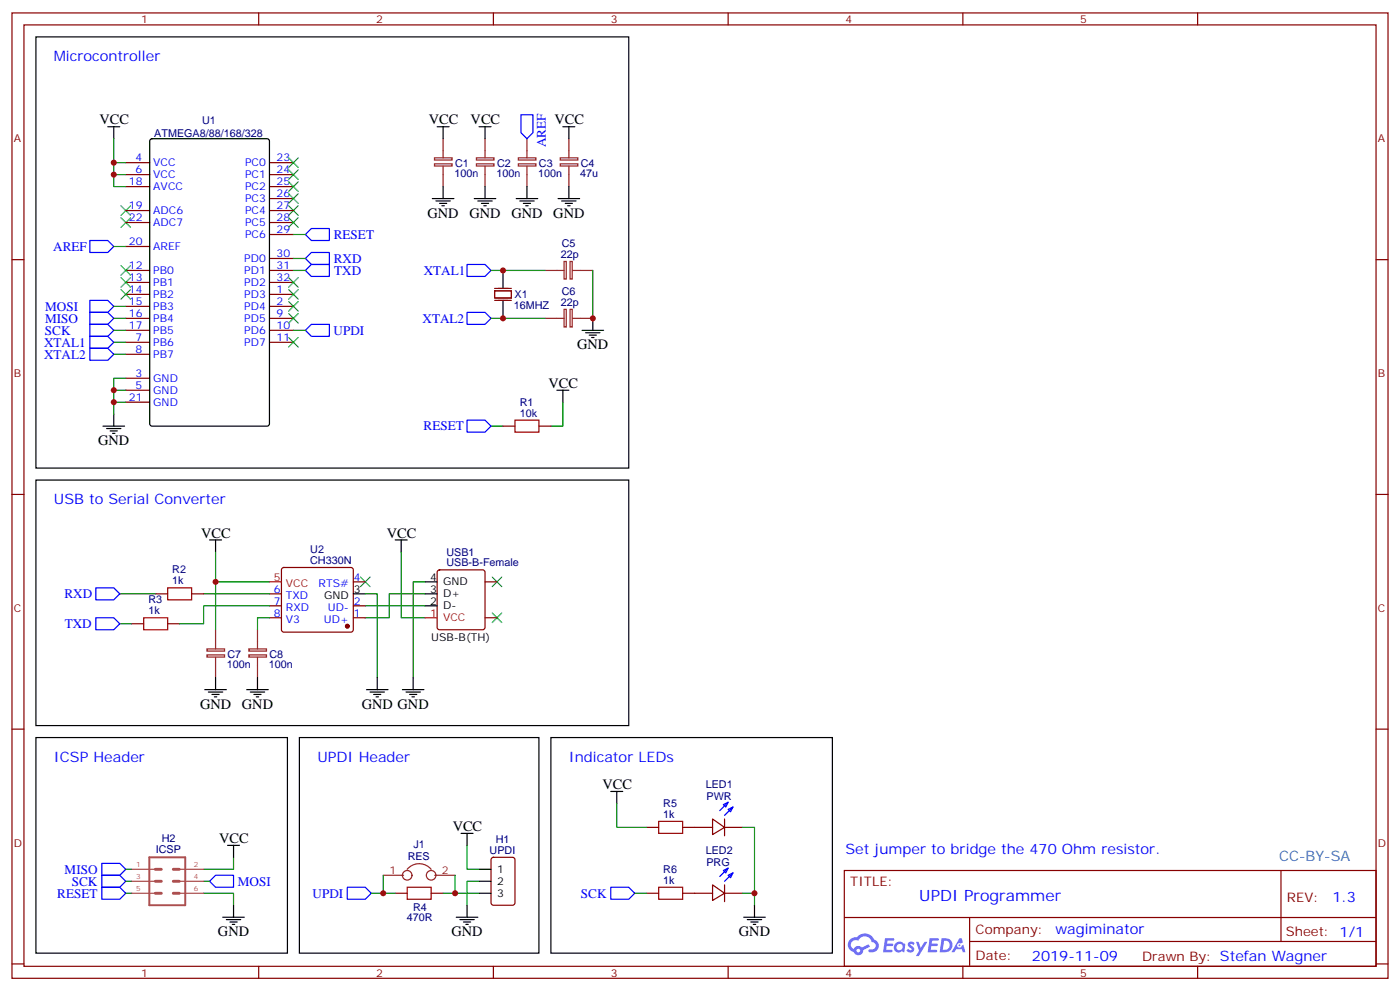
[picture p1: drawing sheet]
<svg xmlns="http://www.w3.org/2000/svg" width="412mm" height="292mm" viewBox="0 0 412 292" stroke-linecap="round" stroke-linejoin="round" font-family="sans-serif">
<g fill="none" stroke="#870000" stroke-width=".35">
<path d="M3.5 3.8h405.4v284.3h-405.4zM7.1 7.3h398.2v277.3h-398.2zM76.2 3.8v3.5M145.3 3.8v3.5M214.5 3.8v3.5M283.6 3.8v3.5M352.8 3.8v3.5M3.5 76.5h3.6M405.3 76.5h3.6M3.5 145.6h3.6M405.3 145.6h3.6M3.5 214.8h3.6"/>
<path d="M405.3 214.8h3.6M248.7 256.4h156.6v28.2h-156.6zM377.3 256.4v20.9M248.7 270.2h156.5M285.6 277.3h119.6M285.6 270.2v14.2M3.5 283.9h3.6M76.2 284.6v3.5M145.3 284.6v3.5M214.5 284.6v3.5M283.6 284.6v3.5M352.8 284.6v3.5"/>
<path d="M405.3 283.9h3.6"/>
</g>
<g fill="#5487ff">
<path d="M267.7 277.6a1.22 1.22 0 0 1 1.7 .2l-.4 .6a.47 .47 0 0 0-.3-.4 .47 .47 0 0 0-.5 .2l.1 .2a1.14 1.14 0 0 1 .8 1.8 1.14 1.14 0 0 1-1.9 0l-.2-.2 .5-.6 .7 .5a.29 .29 0 0 0 .3-.3 .29 .29 0 0 0-.2-.3 1.04 1.04 0 0 1-.6-1.7z"/>
<path d="M260.7 276.3h2.4l.3 .2-.2 .5-1.8 .1-.1 .8h1.5l.3 .4-.3 .4h-1.6l-.2 1.1h1.7l.2 .3-.2 .3-2.6 .1z"/>
<path d="M273.8 276.3h2.4l.3 .2-.1 .5-1.8 .1-.2 .8h1.6l.3 .4-.4 .4h-1.6l-.1 1.1h1.7l.2 .3-.2 .3-2.6 .1z"/>
<path d="M282.6 276.3h.7l.3 1.3-.6 .3a.69 .69 0 0 0-1 .3 .69 .69 0 0 0 .4 .9 .69 .69 0 0 0 .9-.6l.5-.2 .6 2.2h-.8l-.2-.9h-1.8l-.5 .9h-.8z"/>
<path d="M269.8 277.4h.8l.6 1.8 1.1-1.8h.9l-2.6 4.2h-.8l.9-1.5z"/>
<path d="M277.4 276.3l-.6 4.2h1.3a2.11 2.11 0 0 0 2.5-2.1 2.11 2.11 0 0 0-2.5-2.1zM278.1 277.1a1.39 1.39 0 0 1 1.7 1.4 1.39 1.39 0 0 1-1.8 1.3h-.3z"/>
<path d="M263.7 277.9a1.54 1.54 0 0 0-.1 2.2 1.54 1.54 0 0 0 2.2 .1l.6 .3 .3-2.3-.2-.3h-.4a1.49 1.49 0 0 0-2.4 0zM264 278.9a.94 .94 0 0 1 1.8 0 .94 .94 0 0 1-1.8 0z"/>
<path d="M250.4 276.7a2.18 2.18 0 0 0 1.1 3.7 1.44 1.44 0 0 0 1.6 .9 1.44 1.44 0 0 0 1.2-1.4l2-1.1-.5-.7-1.9 1a1.47 1.47 0 0 0-2.4 .4 1.39 1.39 0 0 1-.7-1.9 1.39 1.39 0 0 1 2-.5 2.12 2.12 0 0 1 2.2-1.3 2.12 2.12 0 0 1 1.9 1.7 1.14 1.14 0 0 1 1.1 1.4 1.14 1.14 0 0 1-1.7 .7 .43 .43 0 0 0-.5 .4 .43 .43 0 0 0 .4 .5 1.98 1.98 0 0 0 2.5-1.2 1.98 1.98 0 0 0-1.2-2.6 3.1 3.1 0 0 0-5.3-.6l-.9 .1zM252.3 280a.55 .55 0 0 1 1.1 0 .55 .55 0 0 1-1.1 0z"/>
<circle cx="282.6" cy="278.4" r=".26"/>
</g>
<g fill="none" stroke="#3c3" stroke-width=".35">
<path d="M85 46.5l2.8 2.8M85 50l2.8 2.8M85 53.6l2.8 2.8M85 57.1l2.8 2.8M87.8 46.5l-2.8 2.8M87.8 50l-2.8 2.8M87.8 53.6l-2.8 2.8M87.8 57.1l-2.8 2.8M35.6 64.1l2.9 2.9M35.6 60.6l2.9 2.8M35.6 78.2l2.9 2.9M38.5 64.1l-2.9 2.9"/>
<path d="M38.5 60.6l-2.9 2.8M38.5 78.2l-2.9 2.9M85 60.6l2.8 2.8M85 64.1l2.8 2.9M87.8 60.6l-2.8 2.8M87.8 64.1l-2.8 2.9M35.6 81.8l2.9 2.8M35.6 85.3l2.9 2.8M38.5 81.8l-2.9 2.8M38.5 85.3l-2.9 2.8M85 81.8l2.8 2.8M85 85.3l2.8 2.8"/>
<path d="M85 88.8l2.8 2.9M85 92.4l2.8 2.8M85 99.4l2.8 2.8M87.8 81.8l-2.8 2.8M87.8 85.3l-2.8 2.8M87.8 88.8l-2.8 2.9M87.8 92.4l-2.8 2.8M87.8 99.4l-2.8 2.8M106.2 170l2.8 2.8M109 170l-2.8 2.8M145 170l2.8 2.8M147.8 170l-2.8 2.8"/>
<path d="M145 180.6l2.8 2.8M147.8 180.6l-2.8 2.8"/>
</g>
<g fill="none" stroke="#008700" stroke-width=".35">
<path d="M33.5 40.9v14.1h3.5M33.5 51.4h3.5M33.5 47.9h3.5M33.5 72.6h3.5M86.4 79.7h3.6M86.4 69.1h3.6M86.4 76.1h3.6M144.6 79.7h15.9M174.6 79.7v14.1M33.5 93.8h3.5M33.5 97.3h3.5M33.5 90.2h3.5"/>
<path d="M86.4 97.3h3.6M144.6 93.8h15.9M33.5 100.8h3.5M33.5 104.4h3.5M33.5 114.9h3.5M33.5 118.5h3.5M37 111.4h-3.5v10.6M165.8 118.5v7h-3.5M144.6 125.5h3.6M35.3 174.9h10.6M60 174.9h19.4M63.5 162.6v8.8h15.9"/>
<path d="M63.5 171.4v14.1M79.4 178.4h-19.4v5.3h-7.1M107.6 174.9h3.5v24.7M107.6 178.4h17.6M118.2 162.6v19.4h7M125.2 171.4h-3.5v28.2M125.2 174.9h-10.5v7.1h-7.1M35.3 183.7h3.5M79.4 182h-3.6v3.5M181.7 236.6v7.1h8.8M37 259.6h1.8M37 256h1.8"/>
<path d="M60 259.6h1.7M68.8 252.5v3.5h-8.8M112.9 257.8v5.3M134.1 257.8v5.3M137.6 249v7h3.5M141.1 259.6h-3.5v7M218.7 243.7h3.5v22.9M37 263.1h1.8M60 263.1h8.8v3.5M109.4 263.1h7M130.5 263.1h10.6M187 263.1h3.5"/>
<path d="M218.7 263.1h3.5"/>
</g>
<g fill="none" stroke="#000" stroke-width=".35">
<path d="M10.6 10.9h174.6v127h-174.6zM31.7 37.3h3.6M33.5 37.3v3.6M128.8 37.3h3.5M130.5 37.3v3.6M141.1 37.3h3.5M142.9 37.3v3.6M165.8 37.3h3.5M167.6 37.3v3.6M44.3 41.1l.5-.2h33.9l.6 .4 .1 83.5-.5 .7h-34.1l-.6-.4-.1-83.5zM127.4 58.5h6.3M128.4 59.2h4.2"/>
<path d="M129.5 59.9h2.1M130.5 55v3.5M139.7 58.5h6.3M140.8 59.2h4.2M141.8 59.9h2.1M142.9 55v3.5M152 58.5h6.4M153.1 59.2h4.2M154.2 59.9h2.1M155.2 55v3.5M164.4 58.5h6.3M165.5 59.2h4.2"/>
<path d="M166.5 59.9h2.1M167.6 55v3.5M130.2 60.6h.7M142.5 60.6h.7M148.2 79.7v5.2M154.9 60.6h.7M167.2 60.6h.7M148.2 88.5v5.3M171.4 97.3h6.4M172.5 98h4.2M173.6 98.7h2.1M174.3 99.4h.7"/>
<path d="M174.6 93.8v3.5M164 114.9h3.6M165.8 114.9v3.6M30.3 125.5h6.4M31.4 126.2h4.2M32.5 126.9h2.1M33.2 127.6h.7M33.5 122v3.5M10.6 141.4h174.6v72.3h-174.6zM61.7 159h3.6M63.5 159v3.6M116.4 159h3.5"/>
<path d="M118.2 159v3.6M104.1 174.9h3.5M125.2 174.9h3.6M125.2 178.4h3.6M125.2 171.4h3.6M63.5 199.6v3.5M75.8 199.6v3.5M111.1 199.6v3.5M121.7 199.6v3.5M10.6 217.2h74.1v63.5h-74.1zM60.3 203.1h6.4M61.4 203.8h4.2"/>
<path d="M62.4 204.5h2.2M63.1 205.2h.8M72.7 203.1h6.3M73.7 203.8h4.3M74.8 204.5h2.1M75.5 205.2h.7M88.2 217.2h70.5v63.5h-70.5zM107.9 203.1h6.4M109 203.8h4.2M110.1 204.5h2.1M110.8 205.2h.7M118.5 203.1h6.4"/>
<path d="M119.6 203.8h4.2M120.6 204.5h2.2M121.4 205.2h.7M162.3 217.2h82.9v63.5h-82.9zM179.9 233.1h3.5M181.7 233.1v3.5M67 249h3.6M68.8 249v3.5M135.8 245.5h3.5M137.6 245.5v3.5M141.1 256h3.5M141.1 259.6h3.5"/>
<path d="M65.6 270.2h6.4M66.7 270.9h4.2M67.7 271.6h2.1M68.4 272.3h.7M68.8 266.6v3.6M134.4 270.2h6.4M135.5 270.9h4.2M136.5 271.6h2.1M137.2 272.3h.7M137.6 266.6v3.6M141.1 263.1h3.5M219.1 270.2h6.3"/>
<path d="M220.1 270.9h4.3M221.2 271.6h2.1M221.9 272.3h.7M222.2 266.6v3.6"/>
</g>
<g fill="none" stroke="#00f" stroke-width=".35">
<path d="M153.5 33.8h3.5v5.3l-1.8 1.8-1.7-1.8zM26.5 70.8h5.2l1.8 1.8-1.8 1.8h-5.2zM90 69.1l1.7-1.8h5.3v3.5h-5.3zM90 76.1l1.7-1.7h5.3v3.5h-5.3zM90 79.7l1.7-1.8h5.3v3.5h-5.3zM137.6 77.9h5.3l1.7 1.8-1.7 1.7h-5.3zM26.5 99.1h5.2l1.8 1.7-1.8 1.8h-5.2zM26.5 95.5h5.2l1.8 1.8-1.8 1.8h-5.2zM26.5 92h5.2l1.8 1.8-1.8 1.7h-5.2zM26.5 88.5h5.2l1.8 1.7-1.8 1.8h-5.2zM90 97.3l1.7-1.8h5.3v3.6h-5.3zM137.6 92h5.3l1.7 1.8-1.7 1.7h-5.3z"/>
<path d="M26.5 102.6h5.2l1.8 1.8-1.8 1.7h-5.2zM137.6 123.8h5.3l1.7 1.7-1.7 1.8h-5.3zM28.2 173.1h5.3l1.8 1.8-1.8 1.8h-5.3zM28.2 182h5.3l1.8 1.7-1.8 1.8h-5.3zM213.1 237l1.4-.7-.7 1.4zM214.5 238.4l1.4-.7-.7 1.4zM214.5 236.3l-2.5 2.5M215.9 237.7l-2.5 2.5M30 257.8h5.3l1.7 1.8-1.7 1.7h-5.3zM30 254.3h5.3l1.7 1.7-1.7 1.8h-5.3zM61.7 259.6l1.8-1.8h5.3v3.5h-5.3zM213.1 256.4l1.4-.7-.7 1.4z"/>
<path d="M214.5 257.8l1.4-.7-.7 1.4zM214.5 255.7l-2.5 2.5M215.9 257.1l-2.5 2.5M30 261.3h5.3l1.7 1.8-1.7 1.8h-5.3zM102.3 261.3h5.3l1.8 1.8-1.8 1.8h-5.3zM179.9 261.3h5.3l1.8 1.8-1.8 1.8h-5.3z"/>
</g>
<path d="M151.7 123.8h7v3.5h-7zM49.4 173.1h7v3.6h-7zM42.3 182h7.1v3.5h-7.1zM194 241.9h7.1v3.6h-7.1zM119.9 261.3h7.1v3.6h-7.1zM194 261.3h7.1v3.6h-7.1z" fill="none" stroke="#a10000" stroke-width=".35"/>
<g fill="none" stroke="#870000" stroke-width=".35">
<path d="M37 47.9h7.1M37 51.4h7.1M37 55h7.1M79.4 47.9h7M79.4 51.4h7M79.4 55h7M79.4 58.5h7M37 62h7.1M37 65.5h7.1M37 72.6h7.1M37 79.7h7.1M79.4 62h7"/>
<path d="M79.4 65.5h7M79.4 79.7h7M79.4 69.1h7M79.4 76.1h7M37 83.2h7.1M37 86.7h7.1M37 90.2h7.1M37 93.8h7.1M37 97.3h7.1M79.4 83.2h7M79.4 86.7h7M79.4 90.2h7"/>
<path d="M79.4 93.8h7M79.4 97.3h7M37 100.8h7.1M37 104.4h7.1M37 111.4h7.1M37 114.9h7.1M37 118.5h7.1M79.4 100.8h7M148.2 125.5h3.5M158.7 125.5h3.6M45.9 174.9h3.5M56.4 174.9h3.6"/>
<path d="M79.4 178.4h3.5M79.4 174.9h3.5M83.1 167.4l.5-.3h19.8l.5 .3 .2 .5v17.6l-.3 .5-.4 .2h-19.8l-.5-.2-.2-.5v-17.6zM104.1 178.4h3.5M104.1 171.4h3.5M129 168.1l.5-.2h12.7l.5 .2 .2 .5v16.2l-.3 .5-.4 .2h-12.7l-.5-.2-.2-.5v-16.2zM142.9 171.4h3.5M38.8 183.7h3.5M49.4 183.7h3.5M79.4 182h3.5M104.1 182h3.5M142.9 182h3.5"/>
<path d="M144.9 252.7l.4-.2h5.7l.6 .4 .1 13-.5 .7h-5.9l-.6-.4-.1-13zM190.5 243.7h3.5M201.1 243.7h8.8M209.9 241.2l3.5 2.5-3.5 2.1zM213.4 243.7h5.3M213.4 241.2v5M116.4 263.1h3.5M127 263.1h3.5M190.5 263.1h3.5M201.1 263.1h8.8M209.9 260.6l3.5 2.5-3.5 2.1zM213.4 263.1h5.3"/>
<path d="M213.4 260.6v5"/>
</g>
<g fill="none" stroke="#8c2424" stroke-width=".35">
<path d="M128 48.3h5.2v.6h-5.2zM128 46.5h5.2v.6h-5.2zM130.5 40.9v5.6M130.5 49v6M140.3 48.3h5.2v.6h-5.2zM140.3 46.5h5.2v.6h-5.2zM142.9 40.9v5.6M142.9 49v6M152.7 48.3h5.2v.6h-5.2zM152.7 46.5h5.2v.6h-5.2zM155.2 40.9v5.6M155.2 49v6"/>
<path d="M165 48.3h5.2v.6h-5.2zM165 46.5h5.2v.6h-5.2zM167.6 40.9v5.6M167.6 49v6M160.5 79.7h5.7M166.2 77h.6v5.2h-.6zM167.9 77h.7v5.2h-.7zM168.6 79.7h6M160.5 93.8h5.7M166.2 91.1h.6v5.2h-.6zM167.9 91.1h.7v5.2h-.7zM168.6 93.8h6"/>
<path d="M61 192.9h5.1v.6h-5.1zM61 191.1h5.1v.7h-5.1zM63.5 185.5v5.6M63.5 193.6v6M73.3 192.9h5.2v.6h-5.2zM73.3 191.1h5.2v.7h-5.2zM75.8 185.5v5.6M75.8 193.6v6M112.9 257.8h6M119.9 256a4.6 4.6 0 0 1 7.1 0M128.1 257.8h6"/>
<circle cx="119.9" cy="257.8" r="1.41"/>
<circle cx="127" cy="257.8" r="1.41"/>
</g>
<path d="M145.7 85.7h4.9v2.1h-4.9zM145.7 88.5h4.9M145.7 84.9h4.9" fill="none" stroke="#871200" stroke-width=".35"/>
<circle cx="102.3" cy="184.4" r=".53" fill="#870000" stroke="#870000" stroke-width=".35"/>
<path d="M79.4 171.4h3.5M125.2 182h3.6" fill="none" stroke="#f00" stroke-width=".35"/>
<path d="M44 252.5h10.6v14.1h-10.6z" fill="none" stroke="#a64a4a" stroke-width=".56"/>
<path d="M45.7 259.6h1.8M45.7 256h1.8M51 259.6h1.8M51 256h1.8M45.7 263.1h1.8M51 263.1h1.8" fill="none" stroke="#a64a4a" stroke-width=".85"/>
<path d="M38.8 256h6.9M38.8 259.6h6.9M53 256h7M53 259.6h7M38.8 263.1h6.9M53 263.1h7" fill="none" stroke="#a64a4a" stroke-width=".35"/>
<g fill="#c00">
<circle cx="222.3" cy="263.1" r=".88"/>
<circle cx="112.9" cy="263.1" r=".88"/>
<circle cx="33.5" cy="47.9" r=".88"/>
<circle cx="33.5" cy="118.5" r=".88"/>
<circle cx="174.6" cy="93.8" r=".88"/>
<circle cx="33.5" cy="114.9" r=".88"/>
<circle cx="33.5" cy="51.4" r=".88"/>
<circle cx="148.2" cy="79.7" r=".88"/>
<circle cx="148.2" cy="93.8" r=".88"/>
<circle cx="63.5" cy="171.4" r=".88"/>
<circle cx="134.1" cy="263.1" r=".88"/>
</g>
<text font-size="4.6" fill="#00f" x="270.8" y="265.4">UPDI Programmer</text>
<g font-size="4.2" fill="#00f">
<text x="15.9" y="17.9">Microcontroller</text>
<text x="15.9" y="148.4">USB to Serial Converter</text>
<text x="15.9" y="224.3">ICSP Header</text>
<text x="93.5" y="224.3">UPDI Header</text>
<text x="167.6" y="224.3">Indicator LEDs</text>
<text x="249.1" y="251.5">Set jumper to bridge the 470 Ohm resistor.</text>
<text x="392.5" y="265.7">1.3</text>
<text x="310.9" y="275.2">wagiminator</text>
<text x="304" y="283">2019-11-09</text>
</g>
<g font-size="4.2">
<text x="29.3" y="36.6">VCC</text>
<text x="126.3" y="36.6">VCC</text>
<text x="138.6" y="36.6">VCC</text>
<text x="163.3" y="36.6">VCC</text>
<text x="125.9" y="64.1">GND</text>
<text x="138.3" y="64.1">GND</text>
<text x="150.6" y="64.1">GND</text>
<text x="163" y="64.1">GND</text>
<text x="170" y="102.9">GND</text>
<text x="161.6" y="114.2">VCC</text>
<text x="28.9" y="131.2">GND</text>
<text x="59.3" y="158.3">VCC</text>
<text x="113.9" y="158.3">VCC</text>
<text x="58.9" y="208.8">GND</text>
<text x="71.3" y="208.8">GND</text>
<text x="106.5" y="208.8">GND GND</text>
<text x="177.4" y="232.4">VCC</text>
<text x="133.3" y="244.8">VCC</text>
<text x="64.6" y="248.3">VCC</text>
<text x="64.2" y="275.8">GND</text>
<text x="133" y="275.8">GND</text>
<text x="217.7" y="275.8">GND</text>
</g>
<text font-size="4.2" fill="#0099b0" x="376.8" y="253.6">CC-BY-SA</text>
<g font-size="3.9" fill="#00f">
<text x="160.7" y="43.4" transform="rotate(-90 160.7 43.4)">AREF</text>
<text x="98.3" y="70.4">RESET</text>
<text x="15.7" y="73.9">AREF</text>
<text x="98.3" y="77.4">RXD</text>
<text x="98.4" y="80.9">TXD</text>
<text x="124.8" y="80.9">XTAL1</text>
<text x="13.3" y="95">MISO</text>
<text x="13.3" y="91.5">MOSI</text>
<text x="124.5" y="95">XTAL2</text>
<text x="13.2" y="98.6">SCK</text>
<text x="98.3" y="98.6">UPDI</text>
<text x="13" y="102.1">XTAL1</text>
<text x="13" y="105.6">XTAL2</text>
<text x="124.8" y="126.8">RESET</text>
<text x="19" y="176.2">RXD</text>
<text x="19.1" y="185">TXD</text>
<text x="19" y="257.3">MISO</text>
<text x="21.2" y="260.8">SCK</text>
<text x="70.1" y="260.8">MOSI</text>
<text x="16.9" y="264.4">RESET</text>
<text x="92.1" y="264.4">UPDI</text>
<text x="171.1" y="264.6">SCK</text>
</g>
<g font-size="3.9" fill="#800">
<text x="250.5" y="261">TITLE:</text>
<text x="379.1" y="265.7">REV:</text>
<text x="287.4" y="275.2">Company:</text>
<text x="378.7" y="275.8">Sheet: 1/1</text>
<text x="287.4" y="282.9">Date:</text>
<text x="336.4" y="282.9">Drawn By: Stefan Wagner</text>
</g>
<g font-size="3.2" fill="#800">
<text x="41.6" y="6.8">1</text>
<text x="110.8" y="6.8">2</text>
<text x="179.9" y="6.8">3</text>
<text x="249.1" y="6.8">4</text>
<text x="318.2" y="6.8">5</text>
<text x="4.1" y="41.9">A</text>
<text x="405.9" y="41.9">A</text>
<text x="4.1" y="111.1">B</text>
<text x="405.9" y="111.1">B</text>
<text x="4.1" y="180.2">C</text>
<text x="405.9" y="180.2">C</text>
<text x="4.1" y="249.3">D</text>
<text x="405.9" y="249.3">D</text>
<text x="41.6" y="287.6">1</text>
<text x="110.8" y="287.6">2</text>
<text x="179.9" y="287.6">3</text>
<text x="249.1" y="287.6">4</text>
<text x="318.2" y="287.6">5</text>
</g>
<g font-size="3.2" fill="#000080">
<text x="45.4" y="40.3">ATMEGA8/88/168/328</text>
<text x="59.5" y="36.6">U1</text>
<text x="133.9" y="52.2">100n</text>
<text x="134.1" y="49.1">C1</text>
<text x="146.2" y="52.2">100n</text>
<text x="146.4" y="49.1">C2</text>
<text x="158.6" y="52.2">100n</text>
<text x="158.7" y="49.1">C3</text>
<text x="170.9" y="52.2">47u</text>
<text x="171.1" y="49.1">C4</text>
<text x="165.2" y="76">22p</text>
<text x="165.5" y="72.7">C5</text>
<text x="151.6" y="87.8">X1</text>
<text x="165.5" y="86.8">C6</text>
<text x="151.3" y="91.1">16MHZ</text>
<text x="165.2" y="90.1">22p</text>
<text x="153.1" y="119.5">R1</text>
<text x="153.1" y="122.7">10k</text>
<text x="91.4" y="166.1">CH330N</text>
<text x="91.4" y="162.9">U2</text>
<text x="131.5" y="166.8">USB-B-Female</text>
<text x="131.5" y="163.6">USB1</text>
<text x="50.8" y="172.1">1k</text>
<text x="50.8" y="168.9">R2</text>
<text x="43.8" y="177.7">R3</text>
<text x="43.8" y="180.9">1k</text>
<text x="66.9" y="196.9">100n</text>
<text x="67" y="193.7">C7</text>
<text x="79.2" y="196.9">100n</text>
<text x="79.4" y="193.7">C8</text>
<text x="207.9" y="232.1">LED1</text>
<text x="195.4" y="237.7">R5</text>
<text x="208.1" y="235.6">PWR</text>
<text x="195.4" y="240.9">1k</text>
<text x="45.9" y="251.2">ICSP</text>
<text x="47.6" y="248.1">H2</text>
<text x="121.8" y="249.8">J1</text>
<text x="144.2" y="251.5">UPDI</text>
<text x="146.1" y="248.3">H1</text>
<text x="207.9" y="251.5">LED2</text>
<text x="120.1" y="253.3">RES</text>
<text x="195.4" y="257.1">R6</text>
<text x="208.1" y="255">PRG</text>
<text x="195.4" y="260.3">1k</text>
<text x="121.7" y="268.2">R4</text>
<text x="119.9" y="271.3">470R</text>
</g>
<g font-size="3.2" fill="#00f">
<text x="40" y="47.6">4</text>
<text x="81.5" y="47.6">23</text>
<text x="40" y="51.1">6</text>
<text x="45.2" y="49">VCC</text>
<text x="45.2" y="52.5">VCC</text>
<text x="72.2" y="49">PC0</text>
<text x="72.2" y="52.5">PC1</text>
<text x="81.5" y="51.1">24</text>
<text x="37.9" y="54.6">18</text>
<text x="45.2" y="56">AVCC</text>
<text x="72.2" y="56">PC2</text>
<text x="72.2" y="59.5">PC3</text>
<text x="81.5" y="54.6">25</text>
<text x="81.5" y="58.1">26</text>
<text x="37.9" y="61.7">19</text>
<text x="37.9" y="65.2">22</text>
<text x="45.2" y="63.1">ADC6</text>
<text x="72.2" y="63.1">PC4</text>
<text x="81.5" y="61.7">27</text>
<text x="81.5" y="65.2">28</text>
<text x="45.2" y="66.6">ADC7</text>
<text x="72.2" y="66.6">PC5</text>
<text x="72.2" y="70.1">PC6</text>
<text x="81.5" y="68.7">29</text>
<text x="37.9" y="72.2">20</text>
<text x="45.2" y="73.7">AREF</text>
<text x="71.9" y="77.2">PD0</text>
<text x="81.5" y="75.8">30</text>
<text x="37.9" y="79.3">12</text>
<text x="37.9" y="82.8">13</text>
<text x="45.2" y="80.7">PB0</text>
<text x="71.9" y="80.7">PD1</text>
<text x="81.5" y="79.3">31</text>
<text x="81.5" y="82.8">32</text>
<text x="37.9" y="86.4">14</text>
<text x="37.9" y="89.9">15</text>
<text x="45.2" y="84.2">PB1</text>
<text x="45.2" y="87.8">PB2</text>
<text x="71.9" y="84.2">PD2</text>
<text x="71.9" y="87.8">PD3</text>
<text x="81.5" y="86.4">1</text>
<text x="81.5" y="89.9">2</text>
<text x="37.9" y="93.4">16</text>
<text x="45.2" y="91.3">PB3</text>
<text x="45.2" y="94.8">PB4</text>
<text x="71.9" y="91.3">PD4</text>
<text x="71.9" y="94.8">PD5</text>
<text x="81.5" y="93.4">9</text>
<text x="37.9" y="96.9">17</text>
<text x="40" y="100.5">7</text>
<text x="45.2" y="98.4">PB5</text>
<text x="45.2" y="101.9">PB6</text>
<text x="71.9" y="98.4">PD6</text>
<text x="71.9" y="101.9">PD7</text>
<text x="81.5" y="96.9">10</text>
<text x="81.5" y="100.5">11</text>
<text x="40" y="104">8</text>
<text x="45.2" y="105.4">PB7</text>
<text x="40" y="111.1">3</text>
<text x="45.2" y="112.5">GND</text>
<text x="37.9" y="118.1">21</text>
<text x="40" y="114.6">5</text>
<text x="45.2" y="116">GND</text>
<text x="45.2" y="119.5">GND</text>
<text x="93.8" y="172.8">RTS#</text>
<text x="104.2" y="171">4</text>
<text x="80.7" y="174.6">6</text>
<text x="80.7" y="178.1">7</text>
<text x="84.2" y="176.3">TXD</text>
<text x="84.2" y="179.8">RXD</text>
<text x="96.6" y="179.8">UD-</text>
<text x="104.2" y="178.1">2</text>
<text x="80.7" y="181.6">8</text>
<text x="84.2" y="183.4">V3</text>
<text x="95.4" y="183.4">UD+</text>
<text x="104.2" y="181.6">1</text>
</g>
<g font-size="3.2" fill="#f00">
<text x="80.7" y="171">5</text>
<text x="84.2" y="172.8">VCC</text>
<text x="126.7" y="181.6">1</text>
<text x="130.5" y="183">VCC</text>
</g>
<g font-size="3.2">
<text x="126.7" y="171">4</text>
<text x="130.5" y="172.4">GND</text>
<text x="95.5" y="176.3">GND</text>
<text x="104.2" y="174.6">3</text>
<text x="126.7" y="178.1">2</text>
<text x="126.7" y="174.6">3</text>
<text x="130.5" y="179.5">D-</text>
<text x="130.5" y="176">D+</text>
<text x="127" y="188.8">USB-B(TH)</text>
<text x="146.4" y="257.1">1</text>
<text x="146.4" y="260.6">2</text>
<text x="146.4" y="264.2">3</text>
</g>
<g font-size="3.2" fill="#8d2323">
<text x="114.8" y="257.5">1</text>
<text x="130.2" y="257.5">2</text>
</g>
<g font-size="2.1" fill="#a54b4b">
<text x="40.1" y="255.4">1</text>
<text x="57.1" y="255.4">2</text>
<text x="40.1" y="258.9">3</text>
<text x="40.1" y="262.4">5</text>
<text x="57.1" y="258.9">4</text>
<text x="57.1" y="262.4">6</text>
</g>
</svg>
